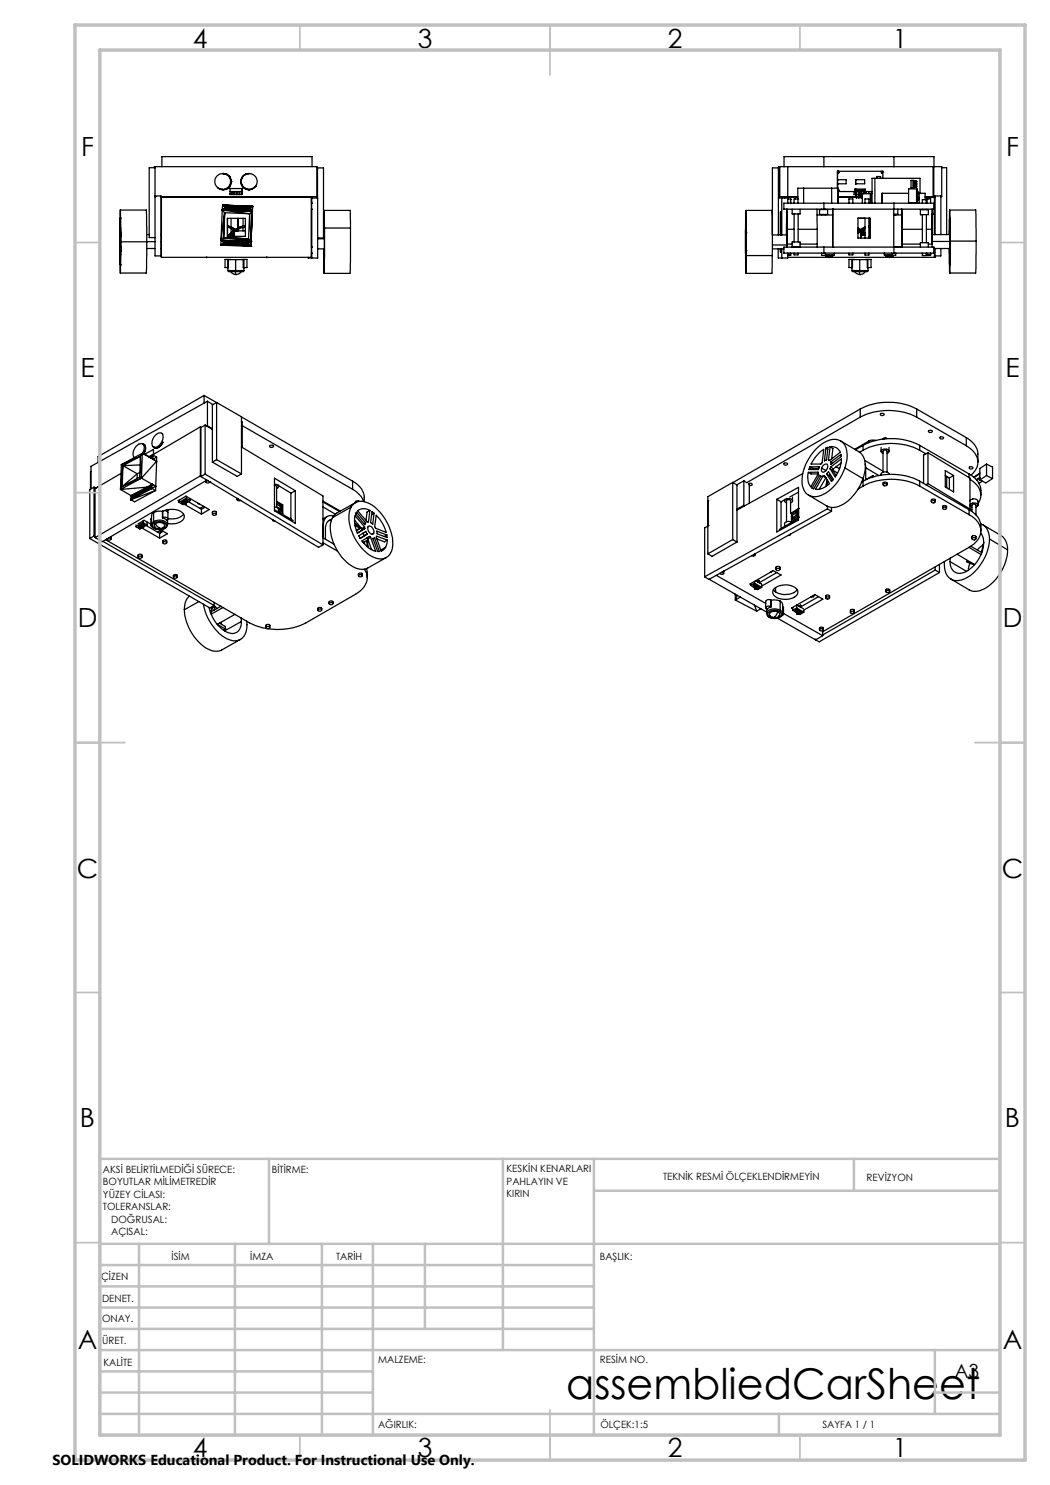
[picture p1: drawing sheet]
<svg xmlns="http://www.w3.org/2000/svg" width="210mm" height="297mm" viewBox="0 0 210 297" stroke-linecap="round" stroke-linejoin="round" font-family="sans-serif">
<g fill="none" stroke="#000" stroke-width=".25">
<path d="M30.9 33.5v-.2h32.5v6h-31.2M31 39.3h.1M31 33.5h-1.2v14h1.2M31 33.3v17.9h1.2v-12h-1.2M32.4 33.3v-2h30v2M34.1 39.3v.2M35.3 39.3v.2M35.5 39.3v.2M43.5 37.5l.5 .3 .6 .2M43.7 37.6l.9 .3M44.5 34.7h.1M44.6 34.7h.1"/>
<path d="M44.6 34.7a1.59 1.59 0 0 1 1.5 1.6 1.59 1.59 0 0 1-1.5 1.6M44.6 34.7a1.59 1.59 0 0 0-1.6 1.6 1.59 1.59 0 0 0 1.6 1.6M44.7 34.7l.6 .2M44.8 37.9h.1M44.8 37.9l-.2 .1M44.8 34.7l.2 .1M45 34.8h.1M45 37.9h.1M45 37.9l-.4 .1M45 37.9h-.2M45.3 34.9h.1M45.3 37.8h.1"/>
<path d="M45.3 37.8l-.3 .1M45.3 34.9l.2 .1M45.5 39.3v.2M45.5 37.6h.1M45.5 35h.1M45.5 35l.2 .2M45.5 37.6l-.2 .2M45.5 35l.4 .3M45.7 35.2h.1M45.7 37.5h.1M45.7 37.5l-.2 .1M45.7 37.5l-.4 .3"/>
<path d="M45.9 35.3h.1M45.9 37.3h.1M45.9 37.3l-.2 .2M45.9 35.3l.1 .3M46 37.7h2.4v1.2h-2.4zM46 38.3h2.4M46 38.7h.4M46 37.1l-.1 .2M46 35.6l.1 .2M46.1 35.8l.1 .3M46.2 36.6h.1M46.2 36.1h.1"/>
<path d="M46.2 36.1v.2M46.2 36.3h.1M46.2 36.1v.5M46.2 36.6l-.2 .5M46.2 36.3v.3M46.4 38.3v.6M46.4 39.3v.2M46.5 38.7h.2v.2M46.5 38.3v.6M46.5 39.3v.2M46.5 38.7v.2M46.7 39.3v.2"/>
<path d="M46.8 38.3v.6M46.8 39.3v.2M47 38.3v.6M47 39.3v.2M47.3 38.3v.6M47.3 39.3v.2M47.5 38.3v.6M47.5 39.3v.2M47.9 38.3v.6M47.9 39.3v.2M48 38.3v.6M48 39.3v.2"/>
<path d="M49.7 34.7a1.59 1.59 0 0 0-1.5 1.6 1.59 1.59 0 0 0 1.6 1.6M49.8 34.7a1.62 1.62 0 0 0-1.7 1.6 1.62 1.62 0 0 0 1.6 1.7M49.8 34.7h.1M49.8 34.7a1.59 1.59 0 0 0-1.5 1.6 1.59 1.59 0 0 0 1.5 1.6M49.8 34.7a1.59 1.59 0 0 1 1.6 1.6 1.59 1.59 0 0 1-1.6 1.6M50 37.9l-.3 .1M50.2 37.9l-.5 .1M50.4 37.8l-.2 .1M50.7 37.6h.1M50.9 37.5h.1M50.9 37.5l-.5 .3M51 37.4l-.1 .1"/>
<path d="M51.1 37.3h.1M51.6 39.3v.2M52.7 39.3v.2M58.3 39.3v.2M59.5 39.3v.2M59.7 39.3v.2M62.3 39.5v12M62.3 39.6h1.2v12h-1.9v-.1M62.3 39.6v12M63.5 39.6v-6h1.2v14h-1.2M155.7 39.6h1.9v1M156 33.3v6"/>
<path d="M156.4 39.6v7.4M156.8 33.3h8M156.8 33.3h-1v6h3.8M157.6 39.8h.5v.8M157.6 33.3v6M158.1 39.9h.1M159.6 39.5h-2.7v.1M160.7 37.6h-1.1v2.2M160.7 37.6v3M160.7 37.6h5.6M164.8 31.3h-8v2M164.8 31.3v2"/>
<path d="M164.8 31.3h14M164.8 33.3h14M166.3 37.6h1.2M166.3 37.6v3M167.5 34.3h.1M167.5 35.9h.1M167.5 36.8h.1M167.5 35.9h1.7v.9h-1.7M167.5 34.3v3.3M167.5 34.3h9.1v1.4M167.5 37.6v3M167.5 37.6h.1v3"/>
<path d="M167.6 38l.2 .1-.2 .2M167.6 39.5h3.6M167.6 39.3h3.6M167.6 38.3h3.6M170.8 38.3v.6h.4M171 37.8h.1M171 38.3h.1M171 37.8v.5M171 37.8h2v.5M171.1 35.9h.1M171.1 36.8h.1M171.1 35.9h1.8v.9h-1.8"/>
<path d="M171.1 35.9v.9M171.2 38v.2M171.2 38.2h.1M171.2 38.1v.1M171.2 38l.1 .2M171.2 39.5h.1M171.2 38h.1M171.2 38v1.5M171.3 39.5h.4M171.3 39.3h.4M171.3 38.9h.4M171.3 38.2v1.3h-.1"/>
<path d="M171.3 38.3h.4M171.7 38v.2M171.7 38l.1 .2M171.7 38.2h.1M171.7 38.1v.1M171.7 39.5h.1M171.7 38h.1M171.7 38v1.5M171.8 39.5h.4M171.8 39.3h.4M171.8 38.9h.4M171.8 38.2v1.3h-.1"/>
<path d="M171.8 38.3h.4M172.2 38v.2M172.2 38.2h.1M172.2 38.1v.1M172.2 38l.1 .2M172.2 39.5h.1M172.2 38h.1M172.2 38v1.5M172.3 39.5h.2M172.3 39.3h.2M172.3 38.9h.2M172.3 38.2v1.3h-.1"/>
<path d="M172.3 38.3h.4M172.7 38v.2M172.7 38.2h.1M172.7 38.1v.1M172.7 38l.2 .2M172.7 38h.1M172.7 38.2h.2M172.7 38v.7M172.9 38.2v.5M172.9 38.3h1.5M173.2 38.3v.4M173.7 38.7h.1"/>
<path d="M173.7 38.7h.7M174.1 38.7v1.9M175 35.7h9v3M175 35.7v4.9M175 35.7h-.6v4.9M175.3 35.3h.1M175.3 35.3h.8v.4M175.3 35.3v.4M178.8 31.3h8v2M178.8 33.3h8M178.8 31.3v2M181.7 38.7h-5.3v1.9"/>
<path d="M182.6 36.1h-.4v1.4h.4M182.6 36.1v1.4M182.6 36.1h.2v1.4h-.2M182.8 36.2h.4l.1 .1M182.8 37.3h.5M182.8 37h.5M182.8 36.7h.5M182.8 36.3h.5M183.2 37.2l.1 .1M183.2 36.5l.1 .2M183.2 36.4l-.4 .1h.2M183.2 36.8l.1 .2"/>
<path d="M183.3 37.8h-1.6v2.8h1.6M183.3 37.8v2.8M183.3 37.8h.1v2.8h-.1M183.3 37l-.1 .1h-.4M183.3 36.7l-.1 .1h-.4M183.3 37.3l-.1 .2h-.4M183.3 36.3l-.1 .1M183.4 38.2l.4 .4M183.4 39.3l.4 .4M183.4 38.6h.3M183.4 39.7h.3M183.8 39.7l-.4 .4"/>
<path d="M183.8 38.6l-.4 .4M185 39.9v-1.2h-1.2v1.9M185 39.5h1.9M185 39.3h2M185.3 39.8h.1M186.6 33.3v6M186.8 33.3v6M186.8 33.3h1.5v6h-.1M186.9 39.5h.1M186.9 39.5v7.4M188.3 33.5h1v13.4M24 47.9v.4"/>
<path d="M24 48.3v.2M24 48.5h.1M24 47.9v.1M24 48.3h.1M24 52.7l.1 .1M24 52.4v-3.3v3.6M24 48v.6M24 43.9l.1 3.5-.1-3.2M24 43.9h.1M24 52.7h.1M24.1 42v12.6zM24.1 42h5.2l.1 3.5-.1 9.1h-5.2"/>
<path d="M24.1 49.9v.2M24.1 50.1v-.2v3M24.1 43.7l-.1 .2M24.1 46.5v.2M24.1 43.6v3.1v-.2M24.1 47.4v1.8zM24.1 43.6h.1M24.1 52.9h.1M24.1 46.5h.1M24.1 50.1h.1M24.1 48.3h.1M24.1 43.6v2.9"/>
<path d="M24.1 50.1v2.8M24.1 49.1v2.2zM24.1 47v-1.7v2.8M24.1 47v.5M24.1 48.1v.4M24.1 47h.1M24.1 49.6h.1M24.1 48.1h.1M24.1 48.5h.1M24.1 48.4v1.9v-1.8M24.1 46.4v2M29.4 49.7h1.6"/>
<path d="M29.4 46.9h.4M31 48.3l-6.9 .1M32.2 49.7h.1M32.2 46.9h.1M32.2 48.3h.1M41.2 51.5h.1M41.4 51.5h-.2M44.2 49l6 .3M44.2 48l.7 .4M44.2 48v1M44.2 48l6 .3M44.2 48l.8 .4"/>
<path d="M44.2 48l.6 .4M44.2 48l.6 .5M44.2 48l.6 .6M44.2 48l5.2 .5M44.4 42h.1M44.4 42l6 .3M44.4 42l5.5 .8M44.4 42l.5 .5M44.4 42l-.2 6M44.5 41h.1M44.5 41l6 .3M44.5 41l5.1 .5"/>
<path d="M44.5 41l.8 .3M44.5 41l.7 .3M44.5 41l.6 .4M44.5 41l.5 .5M44.5 41l-.1 1M44.7 47.6l5.5 .7M44.7 47.6l5 .2M44.7 47.6l-.5 .4M44.8 48.5h.1M44.8 48.6h.1M44.8 48.6l.1 .2M44.8 48.6v.1"/>
<path d="M44.8 48.5v.1M44.8 48.6l-.6 .4M44.8 48.4h.1M44.9 48.4h.1M44.9 48.7h.1M44.9 48.4l-.1 .1M44.9 48.7l-.7 .3M44.9 48.8h.1M44.9 48.8l-.7 .2M44.9 42.5l5 .3M44.9 42.5l-.7 5.5M44.9 42.5l-.2 5.1"/>
<path d="M44.9 42.5l-.2 5.1zM45 48.8l-.8 .2M45 41.5h.1M45 41.6h.1M45 48.8l5.2 .5M45 48.8l4.3 .1M45 48.4l4.4 .1M45 48.4l4.3 .2M45 48.4h.1M45 41.6l.2 .1M45 41.6l.1 .1M45 41.6l-.6 .4"/>
<path d="M45 41.5v.1M45 41.5l-.6 .5M45.1 41.7h.1M45.1 41.4h.1M45.1 48.4l4.2 .2M45.1 48.4h.1M45.1 41.7l-.7 .3M45.1 41.4l-.1 .1M45.1 48.4l4.1 .2M45.2 41.3h.1M45.2 41.7h.1M45.2 48.6l4 .3"/>
<path d="M45.2 48.4l4 .2M45.2 48.6l4 .2M45.2 48.4v.1M45.2 41.7l-.8 .3M45.2 41.3l-.1 .1M45.2 48.6l-.3 .2M45.2 48.5l4 .1M45.2 48.5l4 .2M45.2 48.5v.1M45.3 41.7l5.1 .6M45.3 41.7l4.3 .2M45.3 41.7l-.9 .3"/>
<path d="M45.3 41.3l4.3 .2M45.3 41.3v.1M45.3 41.4l4.3 .2M45.3 41.4l4.3 .1M45.3 41.4h.1M45.4 41.7l4.2 .2M45.4 41.4l4.1 .2M45.4 41.4h.1M45.4 41.6l-.1 .1M45.4 41.6l4.1 .2M45.4 41.4l4.1 .3M45.4 41.6l4.1 .1"/>
<path d="M45.4 41.4v.2M45.5 43.7h3.6v3.6h-3.6zM45.5 45.4l1.3 .6 .1 .1-.1 .1M45.5 45.2l1.6 .7M45.5 45.2l.9 .3 .7 .4M45.5 43.7v3.6M45.6 54.1l.2 .2h1.3M45.6 51.9v1.6M45.6 51.9h.6M45.6 51.9h-.6v1.6h.6M45.6 53.5v.6M45.6 47.1l1-.8-1.1 .9z"/>
<path d="M45.6 54.1h1.5M46.1 54.3l.4 .4 .7 .2M46.2 43.7v1.7M46.2 45.7v.9M46.2 47h.1M46.6 46.6l-.5 .4M46.6 47h-.8v.3M46.7 46.1h.1M46.7 46.1v1.2M46.8 46.1h.1M46.8 47h.1M46.8 46.1h-.2v1.2"/>
<path d="M46.8 46.1v1.2M46.8 46.1h-.1M46.9 46.4l-.1 .1M47 46l.9-.5 1.2-.3-1.3 .3zM47.1 54.3l.1 .6M47.1 51.9v2.2M47.1 51.9h1.5v1.6h.2M47.1 54.1v.2M47.1 51.9h-1.4v1.6h-.1M47.1 54.1h1.7M47.2 46.1h.1M47.2 46.1v.1"/>
<path d="M47.3 46.1l-.2 .1M47.3 46.1l.1 .1M47.6 43.7v1.9M47.6 45.9v.3M48.2 51.9h.6M48.3 54.3l-.4 .4-.7 .2M48.6 43.7v1.5M48.6 45.5v.7M48.8 54.1l-.2 .2h-1.5M48.8 51.9h.6v1.6h-.6M48.8 51.9v1.6M48.8 53.5v.6"/>
<path d="M49.1 45.4l-.9 .2-.9 .5M49.1 46.2h-2.2v1.1M49.2 48.8h.1M49.2 48.8v.1M49.2 48.7h.1M49.2 48.7l-4-.1 4 .2M49.2 48.6h.1M49.2 48.9h.1M49.2 48.6v.3M49.2 48.6v.1M49.2 48.7v.1M49.2 48.9l-4.1-.2 4.2 .2"/>
<path d="M49.3 48.9h.1M49.3 48.6h.2M49.3 48.9h.2M49.3 48.6h.1M49.3 48.9l.9 .4M49.3 48.9l.1 .1M49.4 48.5h.1M49.4 48.9v.1M49.4 48.5l-.2 .1M49.4 48.5v.1M49.4 49l.8 .3M49.5 41.6h.1"/>
<path d="M49.5 41.8h.1M49.5 41.7h.1M49.5 48.6l.1 .1M49.5 48.9l.7 .4M49.5 41.8l.1 .1M49.5 41.6v.2M49.5 41.7l-4.1-.2 4.1 .2M49.5 41.6l-4.1-.2 4.1 .2M49.6 41.6h.1M49.6 41.9h.1M49.6 48.8v.1M49.6 48.7v.1"/>
<path d="M49.6 48.8l.6 .5M49.6 48.9l.6 .4M49.6 48.9h-.1M49.6 41.5h.1M49.6 48.8h.1M49.6 41.5h.2M49.6 41.5l-.1 .1M49.7 41.9l.7 .4M49.7 47.8l.5 .5M49.8 41.5v.1M49.8 41.9l.6 .4M49.8 41.9h-.1"/>
<path d="M49.8 41.6l.1 .1M49.8 41.6h.1M49.8 41.8h.1M49.8 41.8l.6 .5M49.8 41.8v.1M49.9 41.7l.5 .6M49.9 41.7v.1M49.9 41.8h-.1M49.9 42.8l.3 5.5M49.9 42.8l-.2 5M50.2 49.3h.1M50.2 48.3h.1"/>
<path d="M50.2 48.3v1M50.2 48.3l-.7 .3 .1 .1M50.2 48.3l-.7 .3M50.2 48.3l-.8 .2M50.2 48.3l-.6 .4M50.2 48.3l-.6 .5M50.4 42.3l-.2 6M50.4 42.3l-.5 .5M50.4 42.3h.1M50.5 42.3l-.3 6M50.5 41.3h.1M50.5 41.3l-.1 1"/>
<path d="M50.5 41.3l-.6 .4M50.5 41.3l-.9 .2M50.5 41.3l-.7 .3M50.5 41.3l-.7 .2M50.5 41.3v1M50.5 41.3l-.8 .2M53.3 51.5h.1M53.4 51.5h-.1M62.3 49.4h.1M62.3 50.6h.1M62.3 41.8h.1M62.3 40.6h.1"/>
<path d="M62.3 40.6v-1.1h-30v12h30v-.9M62.3 41.8v7.6M63.5 49.8h1.4M63.5 47.8h1.4M64.7 47h.2M64.8 50.4h.1M64.8 42.1h5.2l.1 3.5M64.9 45.6l-.1 9.1-.1-4.9 .1 .6M64.9 45.6l-.1-3.5v11v-2.7M64.9 45.6h5.2M70.1 45.6l-.1 9.1h-5.2M149.1 46.6v4.5v-3.9"/>
<path d="M149.1 45.5l.1 2.4M149.1 46v.3M149.1 46.3v.3M149.1 46.3h.1M149.1 45.5h.1M149.1 51.5h.1M149.1 46.6h.1M149.2 49.5v2.5zM149.2 52.3h.1M149.2 48h.1M149.2 46.6h.1M149.2 42.1v12.6l-.1-4.4z"/>
<path d="M149.2 49.3v3.4v-.3M149.2 49.8v.3M149.2 50.2v2.9v-.8M149.2 50.1v.1M149.2 49l.1-.6-.1 3.6M149.2 49v.3M149.2 43.7v.1M149.2 46.6v.1M149.2 43.9v2.8M149.2 46.7v.2M149.2 43.7l-.1 1.8M149.2 47.5v1.8z"/>
<path d="M149.2 42.1h5.2v9M149.2 50.1h.1M149.2 50.1v2.2M149.2 43.7v3.3M149.2 49h.1M149.2 47.8h.1M149.2 49.3h.1M149.2 47h.1M149.2 46.7v.5v-.2M149.3 47.3l-.1 1.1zM149.3 51.1h5.1M154.4 51.1v3.6h-5.2"/>
<path d="M154.5 49.8h2.3M154.5 49h2.9M155.6 49.8v1.8h2v-1M155.7 47v-13.4h-1.2v13.4h2.9M156.1 47v-4.6h.1v4.6M156.1 49.8v.6h.1v-.6M156.4 49.8v1.8M157.4 42.5v4h-.1zM157.4 45.9v-4.1l-.1 5.2M157.4 48.8h1M157.4 45.9v3.5M157.4 45.9h1.4"/>
<path d="M157.4 48.8v.6M157.6 51h.5M157.6 51.5h8.2M158.1 50.6v.5h-.5M158.4 48.4h1.6v1h-1.6zM158.4 41.8v1h1.6v-1M158.8 40.6v-.8h.8v.8M158.8 50.6v.4h.8v-.4M158.8 42.8v5.6M158.8 49.4h.1M159.6 49.4h.1M159.6 42.8v5.6"/>
<path d="M159.6 45.9h3.8M160 48.8h3.4M163.4 41.8v4.1M163.4 43h3.1M163.4 45.9v3.5M163.9 41.9h1.6v1h-1.6zM164.3 50.6v.5h.8v-.5M164.3 41.8v.1M164.3 42.9v.1M164.8 49.4h-8v1.2h8M164.8 40.6h-8v1.2h8M164.8 40.6v1.2"/>
<path d="M164.8 49.4v1.2M164.8 41.8h14M164.8 49.4h14M164.8 50.6h14M164.8 40.6h14M165.1 41.8v.1M165.1 42.9v.1M165.2 51.2l.3 .2M165.2 51.2h.3M165.2 51v.2M165.5 51.2h.3l-.1 .2h-.2M165.5 51.2v.2"/>
<path d="M165.5 51v.2M165.8 51v.5h.1v-.5M165.8 51v.5M165.9 51.5h11.9M166.2 51.2h-.3l.3 .2M166.2 51.2v.2M166.2 51.4h.1M166.2 51.2h.3M166.2 51v.2M166.5 51.2l-.2 .2M166.5 51v.2M166.5 49.4h.1"/>
<path d="M166.5 41.8h.1M166.5 41.8v7.6M166.9 50.6v.4h-1.8M169.8 50.6v.4h.8v-.4M169.8 40.6v-.8h.8v.8M170.4 54.1l.2 .2h1.3M170.4 51.9v1.6M170.4 51.9h.6M170.4 51.9h-.6v1.6h.6M170.4 54.1h1.5M170.4 53.5v.6M171 54.3l.3 .4 .7 .2"/>
<path d="M171.6 45.6l.5 .3M171.6 45.9l.3 .2zM171.6 43.6h2.4v4h-2.4zM171.6 46.2h.2M171.9 54.3l.1 .6M171.9 51.9v2.2M171.9 51.9h1.6v1.6h.1M171.9 54.1v.2M171.9 51.9h-1.4v1.6h-.1M171.9 54.1h1.7M172.2 46.2l-.6 .5 .5-.5 .9 .8-.9-.8v1.4M172.3 46.1l.7 .5"/>
<path d="M172.3 46.4v.6M172.4 46.5v.5M172.5 40.6v-1.9h1.8v1.9M172.6 46.1h.1M172.6 46.1v.2M172.6 46.6v.4M172.6 46.1h-.2M173 45.4l-1.4 .9M173 45.7l-.7 .4M173 40.6v-.8h.8v.8M173 50.6v.4h.8v-.4M173 51.9h.6"/>
<path d="M173 45.6l-.7 .5M173 43.6v4M173 47h-.8v.4h-.1M173 54.3a1.24 1.24 0 0 1-1 .6M173.6 51.9v1.6M173.6 51.9h.6v1.6h-.6M173.6 54.1l-.2 .2h-1.5M173.6 53.5v.6M173.8 45.4h.2zM173.8 43.6v4M173.8 47.3l.2 .1M174 45.1l-.2 .1"/>
<path d="M174 43.6v4M176.9 51h.1M176.9 51h1.5M176.9 50.6v.4M177.2 51.2l.3 .2M177.2 51.2h.3M177.2 51v.2M177.5 51.2v.2M177.5 51.2h.3M177.5 51v.2M177.8 51.2l-.3 .2M177.8 51v.2"/>
<path d="M177.8 51.5h.1M177.8 51v.5M177.9 51.5h9M177.9 51v.5h-.1M178 51.2l.3 .2M178 51.2h.3M178 51v.2M178.3 51.2v.2M178.3 51.2h.3M178.3 51v.2M178.4 50.6v.4h.7v-.4M178.6 51.2l-.3 .2"/>
<path d="M178.6 51v.2M178.8 43h1.6M178.8 41.8v7.6M178.8 49.4h1.6M178.8 49.4h8v1.2h-8M178.8 40.6h8v1.2h-8M178.8 40.6v1.2M178.8 49.4v1.2M179.1 42.9v.1M179.6 41.8v1.1h-.8M180.3 43v-.5l.1 4M180.3 41.8v1.2"/>
<path d="M180.4 41.8v4.1M180.4 48.8h3.7M180.4 45.9v3.5M180.4 45.9h4.1M180.4 48.8v.6M182.4 40.6h.1M184.1 49.4v-.9h1.6v.9M184.1 41.9h1.6v1h-1.6zM184.5 40.6v-.7h.7v.7M184.5 50.6v.5h.7v-.5M184.5 41.8v.1M184.5 42.9v5.6"/>
<path d="M185.2 41.8v.1M185.3 42.9v5.6M185.3 45.9h1.1M185.3 40.6v-.8h.8v.8M185.3 50.9h.8M185.3 51h.1M185.3 50.6v.5h.8v-.5M185.7 48.8h.7M186.4 41.8v4.1M186.4 42.8h.1M186.4 42.8v6M186.4 45.9v2.9"/>
<path d="M186.4 46.9h3.6M186.4 48.8v.6M186.4 48.3h3.6M186.5 41.8v1.1h-.1M186.8 49.7h3.2M186.9 51.5h.1M186.9 49.7v1.8M187 49.7v1.5h1.2v-1.5M187 46.9v-7.7h1.2v7.7M189.9 42v12.6zM189.9 42h5.3v6.2M190 48.2h5.2"/>
<path d="M195.2 48.2v6.4h-5.3M40.8 79.1l7.5 4.3v11.4M40.8 79.1v1.5M40.8 79.1l-21.2 12.2v1.2M18.2 94.3h-.1v3.5M18.8 97.4l-.8 .5v9.8M18.8 97.4v9.8M18.8 97.4l.3 .2M19.8 97.3l-.7 .4M24.1 97.9l2.1 1.2M24.2 94.7l-5.2 3v9.8M24.3 92.9l-.2 5"/>
<path d="M24.3 92.9l.3 .2M24.4 97.3l-.3 .6M24.6 93.1l-.5 4.8M24.6 93.1l-.2 4.2M24.6 93.1l2.8 1.7M26.2 99.1l.6 .3M26.2 99.1v.8M26.2 99.1l.4 .2M26.2 99.1l.7 .1M26.2 99.1l.5 .1M26.6 99.3h.1M26.6 99.4h.1"/>
<path d="M26.6 99.4l-.4 .5M26.6 99.3l.1 .1M26.6 99.3l.2 .1M26.6 99.2l.2 .1M26.7 99.4l-.5 .5M26.7 99.2l-.1 .2M26.7 99.2h-.1M26.7 99.2l.2 .1M26.7 99.2l.1 .1M26.7 99.4h.1M26.7 99.1l.2 .1M26.7 99.1h.1"/>
<path d="M26.7 99.1h-.5M26.7 99.1v.1M26.8 99.4l-.6 .5M26.8 99.4h.1M26.8 99.1h-.6M26.8 99.1l.1 .1M26.8 99.1h.1M26.9 99.1h.1M26.9 99.3l-.1 .1M26.9 99.1v.2M26.9 99.2h.1M27.4 94.8l-3 2.5"/>
<path d="M27.4 94.8v.9M27.9 95.4l.4 .2M27.9 95.4l-3.5 1.9M28 94.5l-.6 .3M28 93l-3.4 .1M28.1 91.3l.2 4.3M28.1 91.3l-.2 4.1M28.1 91.3l-3.8 1.6M28.1 91.3l-3.5 1.8M28.3 95.6l-3.9 1.7M28.3 95.6l-4.2 2.3M28.3 95.6l2.9 1.7"/>
<path d="M28.5 90.7l-.2 4.9M28.5 90.7l-.4 .6M28.5 90.7l2.8 1.5M28.5 90.7l-4.2 2.2M28.5 90.7a1.31 1.31 0 0 0-.1-1.9 1.89 1.89 0 0 0-1.5 2.7M28.6 88.8l.4 .2M28.6 88.8a1.14 1.14 0 0 1 .3 1.7l-.1 .3M28.6 88.8l.3 .2M29 90.8l1.7-.9v.9l-1 .6M29 90.8v.1M29 90.8l.8 .5M29.4 97.4l-5.3 .5"/>
<path d="M29.7 97.7h.1M29.7 97.7l.1 .1M29.7 97.7l-2.8 1.5M29.7 97.6v.1M29.7 97.6l.2 .1M29.7 97.6l-2.8 1.5M29.7 97.8h.1M29.7 97.8l-2.9 1.5M29.7 97.8l-2.8 1.5M29.7 97.8l-2.8 1.4M29.7 97.5l-2.8 1.6M29.7 97.5l.3 .1"/>
<path d="M29.7 97.5l-2.9 1.6M29.7 97.5l.2 .2M29.8 97.5l-.1 .1M29.8 97.8h.1M29.8 97.8l-3 1.6M29.8 97.5l-3 1.6M29.8 97.5l.2 .1M29.8 97.5h.1M29.8 97.4h.1M29.8 97.4l-3.6 1.7M29.8 97.4l.2 .1M29.8 97.4v.1"/>
<path d="M29.8 97.4l-3 1.7M29.9 97.7v.1M29.9 97.4h.1M29.9 97.4l.1 .1M30 97.6l.4 .1M30 97.6l-.2 .2M30 97.4h.1M30 97.6h.1M30 97.5l.4 .2M30 97.5v.1M30 97.4v.1M30.1 91.5h.1"/>
<path d="M30.1 91.5l.1 .1M30.2 91.6h.1M30.4 97.7l-3.6 1.7M30.4 97.7l-.6 .1M30.4 97.7l-4.2 2.2M30.4 97.7l.7 .4M30.4 97.7h-.5M30.4 97.7l-.5 .1M30.4 96.9v.8M30.4 96.9l-.4 .6M30.4 96.9l.8 .4M30.4 96.9l-.4 .5"/>
<path d="M30.4 96.9l-.5 .5M30.4 96.9l-.6 .5M30.4 96.9l-4.2 2.2M30.6 91.9l.7 .3M30.6 91v.9M30.6 91l.7 .4M30.6 91l-.4 .6M30.6 91l-.4 .5M30.6 91l-.5 .5h.1M30.6 91l-.5 .5 .1 .1M30.6 91l-.8 .4M30.6 89.3l.1 .1"/>
<path d="M30.7 89.4l.5 .2M30.7 89.4l.3 .2M31.1 98.1l-4.9 1.8M31.1 98.1l-4.2 2.3-.7-.5M31.2 97.3l-.8 .4M31.2 97.3l-.1 .8M31.3 86.9a.78 .78 0 0 1 1-.3 .78 .78 0 0 1 .3 1.1 1.95 1.95 0 0 1-1.8 1.7 1.4 1.4 0 0 1 0-2zM31.3 91.4l-.7 .5M31.3 91.4v.8M31.3 92.2l-3 3.4M31.3 92.2l-.1 5.1M31.5 89.3l.3 .2"/>
<path d="M32.3 86.6l.2 .2M32.6 88.4a1.52 1.52 0 0 1-1.8 1.1l-.1-.1M37.3 99.7l.7 .4M37.3 99.3v.4M37.3 99.7l-1.5 .8M38 99.7v.4M40.1 95.2l-21.1 12.3M40.1 95.2h.1M40.1 85.4v9.8M40.1 85.4l.1 .1M40.1 85.4l-10.3 6M40.2 95.3l23.5 14.2 .9-.5"/>
<path d="M41 85l-.8 .5v9.8M41 85v9.8M41 94.8l-.8 .5M41 85l1.5 .9M41 94.8l23.6 14.2M41.2 96.2v.2M41.4 96l-20.9 12.3-1.5-.8M41.5 80.3v4.9M41.5 85.2h-.2M41.5 80.3l-23.3 13v4.5M41.5 85.2l1 .6M41.5 80.3l1.1 .6"/>
<path d="M41.6 96.1l-.4 .2a.38 .38 0 0 0 .3 .3 .38 .38 0 0 0 .4-.2M41.9 96.4h.1M42.5 92.4l4.9 2.9 .9-.5M43.3 91.9v-11.4l-.8 .5v11.4M43.3 91.9l-.8 .5M43.3 91.9l5 2.9M47.4 100l.5 .2 .2-.1M47.4 99.7v.2M47.6 99.8l-.2 .2M48.3 83.4l22.2 12.8M48.3 84.3l.1 .1v4.9M48.3 89.2l.1 .1"/>
<path d="M48.4 85.1l22.1 12.8M48.4 89.3l-.1 .1 16.3 9.8v9.8M54 89.1l.5-.1 .2 .2a.37 .37 0 0 1-.4 .3 .37 .37 0 0 1-.4-.3zM54.9 97.1l.4 .2v4.2M54.9 96.8a.56 .56 0 0 1 .6 .2 .56 .56 0 0 1 .1 .5l-.3 .2M54.9 95.6l4.2 2.5v6.6l-4.2-2.5zM55.7 97v.3M55.7 97.1l2.5 1.5M58.2 98.6v5.3M59.1 98.1l-.9 .5M70.5 97.9l1 .7 .7 .7 .5 1M70.5 96.2a4 4 0 0 1 2.3 4.1"/>
<path d="M70.5 96.2v1.7M146.5 96.5l-4.9 2.8v11.5M146.5 96.5v11.4M146.5 96.5l.9 .5v11.4M148.8 96.2v4.9M148.8 96.2l.5 .3M148.8 96.2l-1.4 .8M149.9 97.1l.5-.1a.4 .4 0 0 0-.3-.4 .4 .4 0 0 0-.4 .2h.2v3.8M155.4 99.9l4.3-2.4v6.5l-4.3 2.4zM155.4 99.9l.8 .5M156.8 92.6h.6a.32 .32 0 0 1-.1 .5 .32 .32 0 0 1-.5-.1l-.1-.2zM156.9 99.9v.3"/>
<path d="M156.9 100l-.7 .4M158.5 99.4v.8M159.7 98.4l-1.8 1M160.5 94.7l-13.1 7.3M161.7 94.5h2v.2l-1.5 2.7a3.2 3.2 0 0 1-.5-2.9zM161.7 94.5l.5 .3h1.5M161.9 93.6l.4 .3M162 93.4l1.9-.1-.2 .6h-1.9l.1-.3M162 93.4l-.1 .2M162 93.4l.6 .3h1.1M162.4 97.6l.2 .1M163.3 89.7a4.4 4.4 0 0 1 4.6-1.6 3 3 0 0 1 1.5 3.1 9.4 9.4 0 0 1-5.3 7.9 2.6 2.6 0 0 1-3.7-2.5 9.5 9.5 0 0 1 2.9-6.9z"/>
<path d="M164 90.4l.7-.5-.4 2.8-.1 .1h-2l.8-1.3zM164 95.1l.2 .1M164.2 95.2l-1.5 2.6-.3-.2M164.2 95.2l-.3-.1-1.5 2.5M164.3 93.6l.9 .5M164.6 93.2a.52 .52 0 0 1 .7-.4 .52 .52 0 0 1 .2 .8l-.4 .6a.49 .49 0 0 1-.7 .1 .49 .49 0 0 1-.1-.7zM164.6 95.2l.3-.1 1 1.6a3.5 3.5 0 0 1-2.8 1.2zM164.6 95.2l.5 .3M165.1 95.6h.1M165.2 89.6l.4 .3M165.2 95.6l-1.4 2.3M165.2 89.6l.4-.1-.3 2.5-.4 .2z"/>
<path d="M165.3 94.8l.6 .3M165.5 96l-.3 1.3M165.5 96.1v1M165.7 94.3l1 1.6-.4 .4-1-1.5zM165.8 92.1h.1M165.9 95.1l.6 1M166 89.4a1.79 1.79 0 0 1 2.1 1l-2.2 1.7M166 89.4l-.3 2.6 .2 .1M166 93.8l.6 .3M166 89.4l.6 .3-.3 2.1M166.1 94.9l-.2 .2M166.1 92.4l2.1-1.5 .1 .4-2.1 1.6z"/>
<path d="M166.1 93.4l2.2-1.6a6.5 6.5 0 0 1-1.3 3.6l-1-1.6M166.1 93.4l-.1 .4M166.1 93.4l.6 .4M166.1 92.4l.4 .2M166.6 94.1l.6 1M166.6 94l.9 .6M166.7 93.8l-.1 .3M167.2 93.3l.7 .4M168.1 88.2l3.7 2.1a3.7 3.7 0 0 1 1.1 4.2l-.3 1.2M168.2 92.6l-1.5 1.2M169 93.6l3.6 2.1M172 83.4a12.6 12.6 0 0 1 11.3 0"/>
<path d="M172 81.8a12.6 12.6 0 0 1 11.3 0M172 83.4l-22.7 13.2M172 81.8v1.6M172 81.8l-25.4 14.7M172.6 96.2a12.3 12.3 0 0 1 11.3 0M172.6 97.2a12.3 12.3 0 0 1 11.3 0M172.6 95.7a8.2 8.2 0 0 1-5.8 5.8l-.9-.1-.6-.2-3.6-2.2M172.6 89.1a12.6 12.6 0 0 1 11.3 0M172.6 90.1a12.3 12.3 0 0 1 11.3 0M172.6 89.1v1M172.6 96.2v1M172.6 97.2l-1 .6"/>
<path d="M172.6 96.2l-.2 .2M172.6 90.1l-.7 .3M172.6 89.1l-1.5 .9M172.7 95.7l-.2 .6M172.7 95.4v.8M172.9 92.1l3.7 2.2M173 92.8l.1 .8M173.1 93.6v2.4M173.1 93.6l2.7 1.5M173.7 88.2l-2.7 1.6M173.7 88.2v.3M174.6 95.1l-1.4 .8"/>
<path d="M174.6 95.1v.3M174.6 95.1l.2 .2M175.2 88.1l-.8-.1-.7 .2M176.1 82.7l.7 .1a.37 .37 0 0 1-.4 .3 .37 .37 0 0 1-.3-.3zM176.2 89.5v.8M176.6 94.4v-4.1a.44 .44 0 0 1 .4-.3 .44 .44 0 0 1 .4 .3v4.1M176.6 90.7a.41 .41 0 0 1-.4-.5 .41 .41 0 0 1 .5-.4 .7 .7 0 0 1 1.1 .6l-.4 .3M176.6 87.8h.1M176.6 96.7a.41 .41 0 0 1 .4-.3 .41 .41 0 0 1 .4 .3M176.6 96.6v.3M176.7 96.8h.6a.36 .36 0 0 1-.2 .5 .36 .36 0 0 1-.5-.3zM177.4 87.7l-.5-.1-.3 .2"/>
<path d="M177.4 96.6v.3M177.8 94.9a.83 .83 0 0 0-.8-.5 .83 .83 0 0 0-.8 .6M177.8 89.5v.8M183.3 83.4l10 5.7M183.3 81.8v1.6M183.3 81.8l10 5.7M183.9 89.1v1M183.9 96.2v1M183.9 97.2l9.9 5.7M183.9 96.2l9.9 5.7M183.9 90.1l1.3 .7M183.9 89.1l9.9 5.7"/>
<path d="M185.6 90.6l8.4 5v6.2M185.6 96.7l8.4 5.1M185.6 90.6v6.1M185.6 96.7l-.4 .2M185.6 90.6l-.9 .4v5.7M185.7 86.2a.42 .42 0 0 1 .4-.2 .42 .42 0 0 1 .3 .4 .4 .4 0 0 1-.4 .1 .4 .4 0 0 1-.3-.3zM186.3 100v.3M187 100v.3M188 87.5a.42 .42 0 0 1 .4-.2 .42 .42 0 0 1 .3 .4 .41 .41 0 0 1-.4 .1 .41 .41 0 0 1-.3-.3zM189.1 94.1l1.6 1v3.3l-1.6-1zM189.1 95.1l.8 .5M189.3 95.3v2.2"/>
<path d="M189.4 95.3l-.1 .1M189.9 95.6v2.3M190.7 95.1l-.8 .5M193.3 89.1a3.5 3.5 0 0 1 1.9 4.7l-1 1.2M193.3 87.5a4 4 0 0 1 2.3 3.3v1.6M193.3 87.5v1.6M193.8 94.8a4 4 0 0 1 2.4 4.2M193.8 94.8v.7M193.9 93.5a.34 .34 0 0 1 .4-.2 .34 .34 0 0 1 .2 .4l-.4 .1zM194 95.9a3.4 3.4 0 0 1 1.8 4.5l-.2 .3M196 95.5l-.7 .5M196 94.6l-1.3 .8"/>
<path d="M196 95.6l-.7 .4M196 94.8l-1.2 .7M196.5 96.2l-.7 .5M197.3 95.1l-1.3 .9M197.3 95.1l1.2 .6M197.3 92.8v2.3M197.3 92.8l1.2 .6v2.3M197.3 92.8l-1.3 .9v2.3M198.5 95.7l-1.3 .9-1.2-.6M18 107.7l24 13.9 .8-.5M18.8 107.2l-.8 .5M18.8 107.2l.2 .1"/>
<path d="M20.6 108.3l22.2 12.8M21.1 107.9l28.8 16.7a12.6 12.6 0 0 0 11.3 0l9.9-5.8a3.5 3.5 0 0 0 2-4.6l-.2-.4M21.7 107.6l.5 .1a.38 .38 0 0 1-.4 .3 .38 .38 0 0 1-.4-.3v.1M22.1 107.3l.1 .3M22.2 107.5v.3M27.2 105v.3M27.2 105.3l.8 .5 .2-.1M27.6 104.8l1.2-.7 1.4 .7M27.6 111.1a.41 .41 0 0 1 .4-.3 .41 .41 0 0 1 .4 .3M27.6 111v.4M27.7 111.3a.35 .35 0 0 1 .4-.1 .35 .35 0 0 1 .2 .4 .36 .36 0 0 1-.4 .1 .36 .36 0 0 1-.2-.4zM27.7 105.4l.1 .2 .4 .1"/>
<path d="M27.8 105.2l-.1 .2M27.8 105.3l.2 .3M27.8 105.3l-.1 .1M27.8 105.2v.1M28 105.1l-.2 .1M28 105.6l.1 .1M28 105.3h-.2M28 105.4l3.9 2.2M28.1 105.7h.1M28.1 105l.2 .1M28.1 105l-.1 .4M28.1 105v.4"/>
<path d="M28.1 105.4h-.1M28.1 105.4l.5 .3M28.3 105.1l.1 .3h.4M28.3 105.6l-.1 .1M28.4 104.9h.4l.1 .2M28.4 104.9l-.1 .2M28.4 105l.1 .3M28.4 105l.2-.1 .3 .2M28.4 105l-.1 .1M28.4 104.9v.1M28.4 111v.4M28.5 105.3l.1 .1"/>
<path d="M28.6 105.4h.2M28.6 104.5l.8 .5M28.6 104.2v.3M28.6 105.4v.3M28.6 104.5l-1.4 .8M28.6 105.7h-.1M28.7 105.4h-.1M28.9 105.1l-.1 .3M29.2 105.1l2.7 1.6M29.4 104.4v.6M29.4 105l-.6 .3M30.3 104.9a1.69 1.69 0 0 0 2.4 .9l.3-.1"/>
<path d="M30.3 104.9l-.1 .2 .3 .3M30.3 103.6l-.1 1.5M30.3 103.1v1.8M30.7 104.3l.2 .3M30.7 102.5v1.8M30.7 102.5l-.2 .2-.2 .4M30.7 104.3a1.99 1.99 0 0 1 2.8 .6M30.7 104.3l-.4 .6M30.9 104.6a1.68 1.68 0 0 1 2.4 .5l-.4 .6M30.9 104.6l-.3 .2-.1 .3a1.65 1.65 0 0 0 2.4 .6M31.1 104.7a1.35 1.35 0 0 1 1.8 .3 1.09 1.09 0 0 1-.9 .9 1.09 1.09 0 0 1-1.1-.7zM31.1 104.7a1.14 1.14 0 0 0 1.5 .8"/>
<path d="M31.9 106.7v.9M32.1 105.9l1.4 .8-1.6 .9M32.2 106l-.7 .4M32.4 106.1l-.3 .4M32.5 102.3a2.43 2.43 0 0 0-1.8 .2M32.5 102.3v1.3M32.6 108.3a.41 .41 0 0 1 .3-.3 .41 .41 0 0 1 .4 .3M32.6 103.5l.4-.1 .4 .1 .1 .4-.2 .2-.8-.5M32.6 102.2v1.3M32.6 102.2l.4-.1 .5 .2 .1 1.5M32.6 103.5l-.1 .1M32.6 108.2v.3"/>
<path d="M32.6 102.2l-.1 .1M32.6 108.4a.4 .4 0 0 1 .4-.1 .4 .4 0 0 1 .3 .4 .39 .39 0 0 1-.4 .1 .39 .39 0 0 1-.3-.4zM32.6 106.3l-.7 .4M32.9 105.7h.1M32.9 102.1a3.2 3.2 0 0 1 3.9 .9 1.5 1.5 0 0 1-1.5 1.7h-1.8M33.3 102v.2M33.3 108.2v.3M33.5 104.9l-.5 .8M33.5 104v.9M33.8 101.9l-.4 .3M34.7 115.2a.41 .41 0 0 1 .4-.3 .41 .41 0 0 1 .4 .3M34.7 115.1v.3"/>
<path d="M34.8 115.2h.3l.3 .1a.35 .35 0 0 1-.3 .3 .35 .35 0 0 1-.4-.3zM35.5 115.1v.3M35.8 100.3l-.2-.1 1.6-1 4.6 2.7-1.5 .9M35.8 100v.5M35.8 100.5l.8 .4h.2M36.3 100.6l.2 .2h.3M36.4 100.3l-.1 .3M36.4 100.5l.2 .3M36.4 100.5l-.1 .1M36.4 100.3v.2M36.6 100.3h-.2M36.6 100.8h.1"/>
<path d="M36.6 100.4l-.2 .1M36.6 100.5l.5 .4 .1-.1M36.7 100.8h.1M36.7 102.8a3.2 3.2 0 0 1-3.1 .9M36.7 100.1l.2 .1M36.7 100.1l-.1 .4M36.7 100.1v.4M36.7 100.5h-.1M36.7 100.5l.5 .3M36.8 100.8l3.5 2M36.9 100.3l.1 .2h.4M36.9 100.7l-.1 .1"/>
<path d="M37 100h.4l.1 .3M37 100l-.1 .3M37 100.2l.1 .3M37 100.2l.2-.1 .3 .2M37 100.2l-.1 .1M37 100v.2M37.1 100.5h.1M37.2 100.5h.2M37.3 100.5l-.1 .3M37.5 100.3l-.1 .2M37.6 100.3l2.7 1.5M37.9 119.2l-.4 .5-.4 .7-.2 1.6"/>
<path d="M38 100.1l-.6 .4M39.5 100.6l.4 .2M40.3 101.8v1M40.7 101.3l-.7 .4M41 101.5l-.7 .3M42.5 102.5a.43 .43 0 0 1 .4-.3 .43 .43 0 0 1 .4 .3M42.5 102.4v.5M42.6 102.7a.34 .34 0 0 1 .4-.1 .34 .34 0 0 1 .2 .4 .34 .34 0 0 1-.4 .1 .34 .34 0 0 1-.2-.4zM43.3 102.4v.5M54.5 103.9v.1M54.5 103.9l.1 .2 .4 .1M54.9 101.4l.4 .1 .4 .4"/>
<path d="M54.9 101.9l3.7 2.2M55.3 100.3l1.3 .7v1.7M55.3 100.5l.9 .5M55.3 101.3l.8 .5M55.3 100.8l.8 .4v.6M55.7 101.9v.5M55.7 102.2l.9 .5M56.1 101.8l-.3 .1M56.2 101l.1 .2M56.2 101l-.3 .1M56.3 101.2v1.1l-.6-.4M56.3 101.2l-.2 .1"/>
<path d="M56.6 102.7l-.2 .1M58.1 103.8h.1M58.2 103.6l-.2 .1M64.6 100.2l3.5 2M64.6 107.6l2.2 1.2M64.6 108.5l2.9 1.7M64.6 101.4l2.5 1.4M64.6 100.4l3.3 1.9M64.7 105.1l-.1 2.4M64.7 105.1l-.1 .1M65.5 103.3l-.9 .5M65.8 104.1h.5"/>
<path d="M66.3 103.9a1.72 1.72 0 0 0-1.2 2v1.9M66.5 103.5a6.8 6.8 0 0 0 .7 6.2 7 7 0 0 0 5.2 4.2l.8-.1 4.1-2.3M66.7 103.2a1.6 1.6 0 0 0-2 1.9M70.2 101.4l-3.7 2.1M70.4 101.1a2.62 2.62 0 0 1 3.6-.3 9.9 9.9 0 0 1 4.5 8.5 2.57 2.57 0 0 1-1.4 2.3 2.57 2.57 0 0 1-2.8-.3 9.5 9.5 0 0 1-4.4-9zM70.9 104.6l1.1 1.1M70.9 104l1.5 1.7M71 105.1l.1 .1M71.1 100.5l-3.8 2.1-.8 .9M71.1 105.2l.8 .5M71.1 104.8v.4M71.5 102.2a2.08 2.08 0 0 1 2.5-.1l-.3 2.3h-.3z"/>
<path d="M71.7 114.9a.41 .41 0 0 1 .4-.3 .41 .41 0 0 1 .4 .3M71.7 114.8v.3M71.7 115a.39 .39 0 0 1 .4-.1 .39 .39 0 0 1 .3 .3 .39 .39 0 0 1-.4 .2 .39 .39 0 0 1-.3-.4zM71.8 107.2l1.4-.9 .2 .5-1.4 .9zM71.8 100.3a.4 .4 0 0 0-.4-.1 .4 .4 0 0 0-.3 .3M72.2 105.5l-.9 .5M72.2 105.6l-.9 .5M72.4 105.7v.3M72.4 108.2l1.5-.9 .2 .2 1 2.8a5.3 5.3 0 0 1-2.7-2.1zM72.4 106l-.9 .6M72.5 114.8v.3M72.6 106.6l.3 .5"/>
<path d="M72.8 108.7h.1M72.8 108.4v.3M72.9 108.4h.1M72.9 107.1l-.9 .6M72.9 105.4l-1.9-2.3a5.6 5.6 0 0 0 .5 3.5l1.5-.9M72.9 105.4l.1 .3M72.9 105.4l-.5 .3M73 105.7l-.6 .3M73 104.7l-.1 .1M73.1 104.6l-1.8-2.2-.2 .4 1.9 2.1v-.2M73.1 104.6l-.1 .1M73.1 104.6l-.3 .1"/>
<path d="M73.3 113.7l.1 1.9M73.3 107.6l.3 .2M73.3 108.1l.4 1.4M73.4 108.4h.1M73.4 108.4l-.1 .9M73.4 106.8l-.5 .3M73.6 107.8l.7 2.2M73.6 105.4a.78 .78 0 0 1 1.2 .7 .47 .47 0 0 1-.1 .7 .47 .47 0 0 1-.7-.2l-.4-.6zM73.6 107.9l-1 .6M74 102.1l-.6 .3-.2 1.7M74.1 107.5l-.5 .3M74.4 102.3l.4 .4-.3 2.1-.4-.3z"/>
<path d="M74.6 107.7l.3-.1 1 2.7h-.4zM74.7 106.7l-.3 .2M74.8 102.7l-.5 .2M74.9 107.6l-.3 .2M75.2 103a7.6 7.6 0 0 1 2 3.5l-2.1-.8-.2-.4zM75.4 106.2l2 .8v.5l-2-.8zM75.4 107.8l1.5 .6 .5-.4M77.1 109.5l-.9 .5M77.4 107l-.6 .3M77.4 108l-2-.8-.2 .2 1 2.8 .9-.7M77.4 108l-.3 1.5M141.6 105.1h.1"/>
<path d="M141.6 100.2h.1M141.6 105.2l-.7 .4v9.8M141.8 115.8l11.5 6.6M143.3 115.1l9.8 5.6M144.4 114.4l.3 .2a.41 .41 0 0 1-.3 .3 .41 .41 0 0 1-.4-.3M144.7 114.3v-.1v.4M146.5 107.9l-4.9 2.9M146.5 107.9l.9 .5M147 118.8l.1 1.2M147.4 108.4l-5 2.9-.8-.5M147.5 119.1l-.4 .9M148.1 119.4l-1 .6"/>
<path d="M148.8 101.1l-1.4 .7M148.8 101.1l.1 .1M150.1 116.9l-.1-.1 4.7-2.7 1.5 .9-3.9 2.2M150.1 117.1l.7 .4M150.1 116.7v.4M150.7 117.3l.1 .2M150.8 117.5l.2 .1M150.9 110.8l.1 .1a.36 .36 0 0 1-.2 .3 .36 .36 0 0 1-.4-.1M150.9 116.6l-.8 .5M150.9 116.6l1.4 .9M150.9 116.3v.3M151 117.5h-.2"/>
<path d="M151 117.5v.3M151 117.4v.1M151 110.7v.3M151.1 116.1l1.2 .7v.7M151.2 117h-.5v.3M151.2 117l.1 .3M151.2 117.1l-.2 .3M151.2 117.1h-.4l-.1 .2M151.2 117.1l.1 .2M151.2 117v.1M151.2 117.7l.1 .1M151.3 117.3l-.1 .2h-.4"/>
<path d="M151.4 117.5h.1M151.4 117.1l.1 .4M151.4 117.1l-.1 .1M151.4 117.5l-.4 .3M151.4 117.1v.4M151.5 117.8h-.2M151.5 116.2l.1 .2M151.5 116.2l-.1 .1M151.5 116.2v.1M151.5 117.3h.2M151.5 117.8h.1M151.5 117.4h.2"/>
<path d="M151.5 117.5l-.5 .3M151.7 117.3l.1 .3M151.7 117.4l-.2 .4M151.7 117.4l.1 .2M151.7 116.1l.1 .4M151.7 116.1v.3M151.7 117.3v.1M151.8 117.6l-.1 .2h-.4M152.3 117.5l-.8 .4-.1-.1M154.4 114.3l-.3 .1M154.7 117.9a3.3 3.3 0 0 0 4.7 0M154.9 117.7a3.6 3.6 0 0 1 4.5 .2 1.18 1.18 0 0 1-.9 1.7 3.6 3.6 0 0 1-3.8-.7l-.1-.8z"/>
<path d="M155.1 117.5l-.1 .8M155.2 113.6a.43 .43 0 0 1 .4-.3 .43 .43 0 0 1 .4 .3M155.2 113.4v.5M155.2 113.8a.35 .35 0 0 1 .4-.2 .35 .35 0 0 1 .3 .4l-.5 .1zM155.4 114.5l-3.6 2.1M156 113.4v.5M156.2 100.4v5.3M157.3 100.6a.43 .43 0 0 1-.4-.5 .43 .43 0 0 1 .5-.4l.8 .1 .2 .2v.4l-.3 .2M158.1 106.9l-.2 .2h-.3M158.3 102.9l.2 .2M158.4 104.5a.99 .99 0 0 0-1.5 .2v.6M158.4 102.7l.9-.5h.2v1.1l-1.2 .7v-1.1"/>
<path d="M158.4 102.7l-.1 .2M158.4 102.7l.3 .2M158.5 103.5l.3 .2M159.2 102.5l-.7 .5v.5M159.2 103.1l.3 .1M159.2 102.5v.6M159.2 102.5l.3 .2M159.2 103.1l-.7 .4M159.7 101.7l-1.6 1v-2.5a.45 .45 0 0 0-.4-.3 .45 .45 0 0 0-.4 .3v4.1M159.7 103.5h.1M159.7 101.7h.1M159.7 103.7l-3.8 2.2"/>
<path d="M159.7 103.5l-1.5 .9M162.2 119.3l.1 .1M162.3 119.3v.1M162.6 119.1l.2 .1-.1 .2h-.4M163.7 119.3l-3.5 2.1M165.1 119.3a.41 .41 0 0 1 .4-.3 .41 .41 0 0 1 .4 .3M165.1 119.2v.4M165.2 119.5a.39 .39 0 0 1 .4-.2 .39 .39 0 0 1 .3 .4 .39 .39 0 0 1-.5 .1 .39 .39 0 0 1-.2-.3zM165.5 101.2v.6M165.5 101.8l-24.6 13.6M165.5 101.8l.8 .5M165.9 119.2v.4"/>
<path d="M166.3 102.3l-24.5 13.6-.9-.5M166.3 101.5v.8M177.2 118.1a.41 .41 0 0 1 .4-.3 .41 .41 0 0 1 .3 .3M177.2 118.2a.41 .41 0 0 1 .4-.2 .41 .41 0 0 1 .3 .4 .42 .42 0 0 1-.4 .1 .42 .42 0 0 1-.3-.3zM177.2 118v.3M177.9 118v.3M186.3 100.1a.41 .41 0 0 1 .4-.3 .41 .41 0 0 1 .3 .3M186.3 100.3a.4 .4 0 0 1 .4-.2 .4 .4 0 0 1 .3 .4l-.4 .1zM187 113.4v.6M187 114l.9 .5M187 114l-22.5 13M187.9 112.9v1.6"/>
<path d="M187.9 114.5l-24.1 13.9-.8-.5M188.5 101.4a.41 .41 0 0 1 .4-.3 .41 .41 0 0 1 .4 .3M188.5 101.3v.3M188.6 101.6a.36 .36 0 0 1 .4-.2 .36 .36 0 0 1 .2 .4l-.4 .1-.2-.2zM189.3 101.3v.3M190 112.3l3.3 2M190.1 111.6l-.1 .7M191.4 110.8l3.5 2.1-.9-.2M193.4 112.4l.9 .2M193.4 112.4l.6 .3M193.5 112.1l-.1 .3M193.8 109.5l2.4 1.4"/>
<path d="M193.8 102.9a3.3 3.3 0 0 1 1.4 5.5l-1.4 1.1M193.8 101.9a4 4 0 0 1 2.4 4.3M193.8 109.5l-29.3 16.9M193.8 101.9v1M194 112.7l-.3 1.3M194 101a.98 .98 0 0 1 1.6 0l-.4 .5M194 101.1l.4 .4M194 100.2a.92 .92 0 0 1 1.6 .1v.8M194 101.8l-.2 .1M194.2 109.3l2.2 1.2M194.4 107.4a.43 .43 0 0 1 .4-.3 .43 .43 0 0 1 .4 .3M194.4 102.3v-1.2a.44 .44 0 0 1 .4-.3 .44 .44 0 0 1 .4 .3v1.9"/>
<path d="M194.4 101.9l-.3 .2M194.4 107.3v.4M194.5 107.6a.37 .37 0 0 1 .4-.1 .37 .37 0 0 1 .2 .4 .37 .37 0 0 1-.4 .1 .37 .37 0 0 1-.2-.4zM195.2 107.3v.4M196.1 104.8a2.84 2.84 0 0 1 1.8 3M196.1 106.6l.5 1 .1 .9M196.6 105l4 2.4 .7 1 .2 1.6M196.6 108.9l-1.1 1.1M196.7 108.5a7.1 7.1 0 0 1-3.9 6 2 2 0 0 1-2.8-2.2M196.7 108.5l-.4 2M197.9 107.8a9.8 9.8 0 0 1-4.7 7.8 2.61 2.61 0 0 1-4.1-1.1l-.2-1v-1.2M197.9 107.8l3.6 2.2"/>
<path d="M201.5 110a9.4 9.4 0 0 1-5.6 8.2h-.5a2.12 2.12 0 0 1-1.6-.2l-3.6-2.2M36.9 122a9.6 9.6 0 0 0 5.1 8l.9 .2 1.3-.1 3.9-2.2M39.8 120.3l-2.9 1.7M40.7 120.8a9.7 9.7 0 0 0 5.1 7.1 2.5 2.5 0 0 0 3.6-2.4v-1.3M41.8 121.5a6.6 6.6 0 0 0 4.2 5.1 1.9 1.9 0 0 0 2.3-2.3M41.9 121.5v.2M42.4 121.6h.1M42.4 121.6l-.2 .8M42.5 121.3l-.3 1.1M42.8 120.5v.6M43 121.3l.4 .4M43 121.3l-.6 .3"/>
<path d="M43 121.3l-.2 .7M43.9 124.6l1.1 .7 .1 .5M44.2 124.5l.1 .4M44.2 121.2l-2.1 1.2M44.6 121.5l-2.4 1.3M45.1 125.8l-.4 .2M47 122.9l-3.5 2 1.6 .9M48.2 123.6l.1 .7M48.3 124.3l-3.4 1.9M53.2 125.2a.43 .43 0 0 1 .4-.3 .43 .43 0 0 1 .4 .3M53.2 125.1v.4M53.2 125.4a.37 .37 0 0 1 .4-.1 .37 .37 0 0 1 .3 .3 .36 .36 0 0 1-.4 .2 .36 .36 0 0 1-.3-.4z"/>
<path d="M54 125.1v.4M63.6 121.8a.41 .41 0 0 1 .4-.3 .41 .41 0 0 1 .3 .3M63.6 121.7v.3M63.6 121.9h.7a.38 .38 0 0 1-.3 .3 .38 .38 0 0 1-.4-.2zM64.3 121.7v.3M65.8 120.5a.41 .41 0 0 1 .4-.3 .41 .41 0 0 1 .4 .3M65.8 120.4v.3M65.9 120.6a.34 .34 0 0 1 .4-.1 .34 .34 0 0 1 .2 .3 .34 .34 0 0 1-.4 .2 .34 .34 0 0 1-.2-.4zM66.6 120.4v.3M147.1 120l4.2 2.2M150.9 121l.4 1.2M152.2 121.7l-.9 .5"/>
<path d="M153.3 122.7l.2 .5 .4 .3M153.3 121.8v.9M153.9 123.5h.1M154.1 122.5a1.31 1.31 0 0 1 1.9 .3 1.04 1.04 0 0 1-1.1 .8 1.04 1.04 0 0 1-1-.9zM154.2 121.3l-.7-.1-.4 .4 .3 .3 .8-.5M154.2 120l-.7-.1-.4 .4v1.3M154.2 120v1.3M154.2 121.3v.1M154.2 120v.1M154.2 120.1v1.3M154.2 120.1a2.67 2.67 0 0 1 1.8 .1M155.5 123.6l7.6 4.4 1.4-.9"/>
<path d="M155.6 122.4a1.45 1.45 0 0 1-1.1 1.1l-.1-.1M155.9 122.3a1.62 1.62 0 0 0-2.4 .6l.5 .6M155.9 122.3l.4 .5a1.66 1.66 0 0 1-2.3 .7M156 122l-.1 .3M156 120.2v1.8M156 120.2l.4 .3 .1 .4v1.8M156 122a2.16 2.16 0 0 0-2.6 .5l-.1 .2M156 122l.5 .4v.3M156.5 122.6l.2 .2-.3 .4M156.5 121.3l.2 .2v1.3M156.5 122.7a1.72 1.72 0 0 1-2.5 .8h-.1M156.7 122.7l7.8 4.4"/>
<path d="M158.5 121.7l-.2-.1 4.7-2.7 1.6 .9-3.9 2.3M158.5 121.5v.6M158.5 122.1l.7 .3M159.1 122.2a.28 .28 0 0 0 .3 .3 .28 .28 0 0 0 .3-.3M159.3 122.4l-.1 .1 .1 .1M159.3 121.6l1.5 .8M159.3 121v.6M159.3 122.5v.3M159.3 121.6l-.8 .5M159.4 121l1.3 .7M159.4 122.4h-.1M159.5 121h.1"/>
<path d="M159.6 122l-.3-.1-.2 .3 .2-.1h.3M159.6 122l.1 .2M159.6 122.1l-.2 .3M159.6 122.1l.1 .1M159.6 122v.1M159.7 122.8h.1M159.8 122.8h.1M159.8 122.1l.1 .4M159.8 122.1l-.1 .1M159.8 122.5h.1M159.8 122.1v.4M159.8 122.5l-.5 .3"/>
<path d="M159.9 121.2l.1 .2M159.9 121.2l-.1 .1M159.9 121.2v.1M159.9 122.2l.2 .1M159.9 122.7v.1M159.9 122.4h.2M159.9 122.5l-.6 .3M160.1 122.3l.1 .3-.1-.2M160.1 122.4l-.2 .3M160.1 121l.1 .5M160.1 121v.4M160.1 122.3v.1"/>
<path d="M160.2 122.6l-.1 .2h-.3M160.8 122.1v.3M160.8 122.4l-.9 .5-.1-.1M163 127.9h.1M163.9 125.7a.41 .41 0 0 1 .4-.3 .41 .41 0 0 1 .4 .3M163.9 125.6v.4M163.9 125.9a.39 .39 0 0 1 .5-.2 .39 .39 0 0 1 .2 .4 .4 .4 0 0 1-.4 .1 .4 .4 0 0 1-.3-.3zM164.5 126.4v.7M164.7 125.6v.4M170.1 122.1a.41 .41 0 0 1 .4-.3 .41 .41 0 0 1 .4 .3M170.1 122v.5M170.1 122.3a.35 .35 0 0 1 .5-.1 .35 .35 0 0 1 .2 .4 .35 .35 0 0 1-.4 .1 .35 .35 0 0 1-.3-.4z"/>
<path d="M170.9 122v.5"/>
<circle cx="167.7" cy="34.4" r=".15"/>
<circle cx="176.4" cy="34.4" r=".15"/>
</g>
<g fill="none" stroke="#c0c0c0" stroke-width=".35">
<path d="M60 5v5M110 5v10M160 5v5M15 48.5h5M200 48.5h5M15 98.5h5M200 98.5h5M15 148.5h10M195 148.5h10M15 198.5h5M200 198.5h5M15 248.5h5"/>
<path d="M200 248.5h5M60 287v5M110 282v10M160 287v5"/>
</g>
<g fill="none" stroke="#c0c0c0" stroke-width=".5">
<path d="M53.8 231.8v17M100.6 231.8v38.2M118.8 231.8v55.2M118.8 238.2h81.2M170.8 231.8v6.4M200 231.8h-180v55.2M20 248.8h180M20 257.3h98.8M20 253h98.8M27.8 248.8v38.2M47 248.8v38.2M64.4 248.8v38.2"/>
<path d="M74.6 248.8v38.2M85 248.8v17M20 265.8h98.8M20 261.5h98.8M20 278.5h54.6M20 274.3h54.6M20 270h180M187 278.5h13M187 270v12.8M20 282.8h180M155.8 282.8v4.2"/>
</g>
<path d="M15 5h190v287h-190zM20 10h180v277h-180z" fill="none" stroke="#c0c0c0" stroke-width=".7"/>
<text font-size="8.5" x="113.2" y="279.7">assembliedCarSheet</text>
<g font-size="5.3">
<text x="38.5" y="9.5">4</text>
<text x="83.5" y="9.5">3</text>
<text x="133.6" y="9.5">2</text>
<text x="178.6" y="9.5">1</text>
<text x="16.2" y="31.2">F</text>
<text x="201.2" y="31.2">F</text>
<text x="16.1" y="75.5">E</text>
<text x="201.1" y="75.5">E</text>
<text x="15.5" y="125.5">D</text>
<text x="200.5" y="125.5">D</text>
<text x="15.4" y="175.5">C</text>
<text x="200.4" y="175.5">C</text>
<text x="16" y="225.5">B</text>
<text x="201" y="225.5">B</text>
<text x="15.5" y="269.8">A</text>
<text x="200.5" y="269.8">A</text>
<text x="38.5" y="291.5">4</text>
<text x="83.5" y="291.5">3</text>
<text x="133.6" y="291.5">2</text>
<text x="178.6" y="291.5">1</text>
</g>
<text font-size="3.9" x="190.9" y="275.5">A3</text>
<text font-size="2.9" x="10.5" y="292.9">SOLIDWORKS Educational Product. For Instructional Use Only.</text>
<g font-size="2">
<text x="20.6" y="234.6">AKSİ BELİRTİLMEDİĞİ SÜRECE:</text>
<text x="20.6" y="237.1">BOYUTLAR MİLİMETREDİR</text>
<text x="20.6" y="239.6">YÜZEY CİLASI:</text>
<text x="54.4" y="234.6">BİTİRME:</text>
<text x="101.3" y="234.5">KESKİN KENARLARI</text>
<text x="101.3" y="237">PAHLAYIN VE</text>
<text x="101.3" y="239.5">KIRIN</text>
<text x="132.6" y="236">TEKNİK RESMİ ÖLÇEKLENDİRMEYİN</text>
<text x="173.3" y="236.2">REVİZYON</text>
<text x="20.6" y="242.1">TOLERANSLAR:</text>
<text x="22.2" y="244.6">DOĞRUSAL:</text>
<text x="22.2" y="247.1">AÇISAL:</text>
<text x="34.3" y="252">İSİM</text>
<text x="50" y="251.9">İMZA</text>
<text x="67.2" y="251.9">TARİH</text>
<text x="120" y="251.9">BAŞLIK:</text>
<text x="20.2" y="256.1">ÇİZEN</text>
<text x="20.4" y="260.3">DENET.</text>
<text x="20.4" y="264.4">ONAY.</text>
<text x="20.5" y="268.8">ÜRET.</text>
<text x="20.7" y="273.1">KALİTE</text>
<text x="75.7" y="272.5">MALZEME:</text>
<text x="120" y="272.5">RESİM NO.</text>
<text x="75.6" y="285.5">AĞIRLIK:</text>
<text x="120.1" y="285.6">ÖLÇEK:1:5</text>
<text x="164.5" y="285.6">SAYFA 1 / 1</text>
</g>
</svg>
